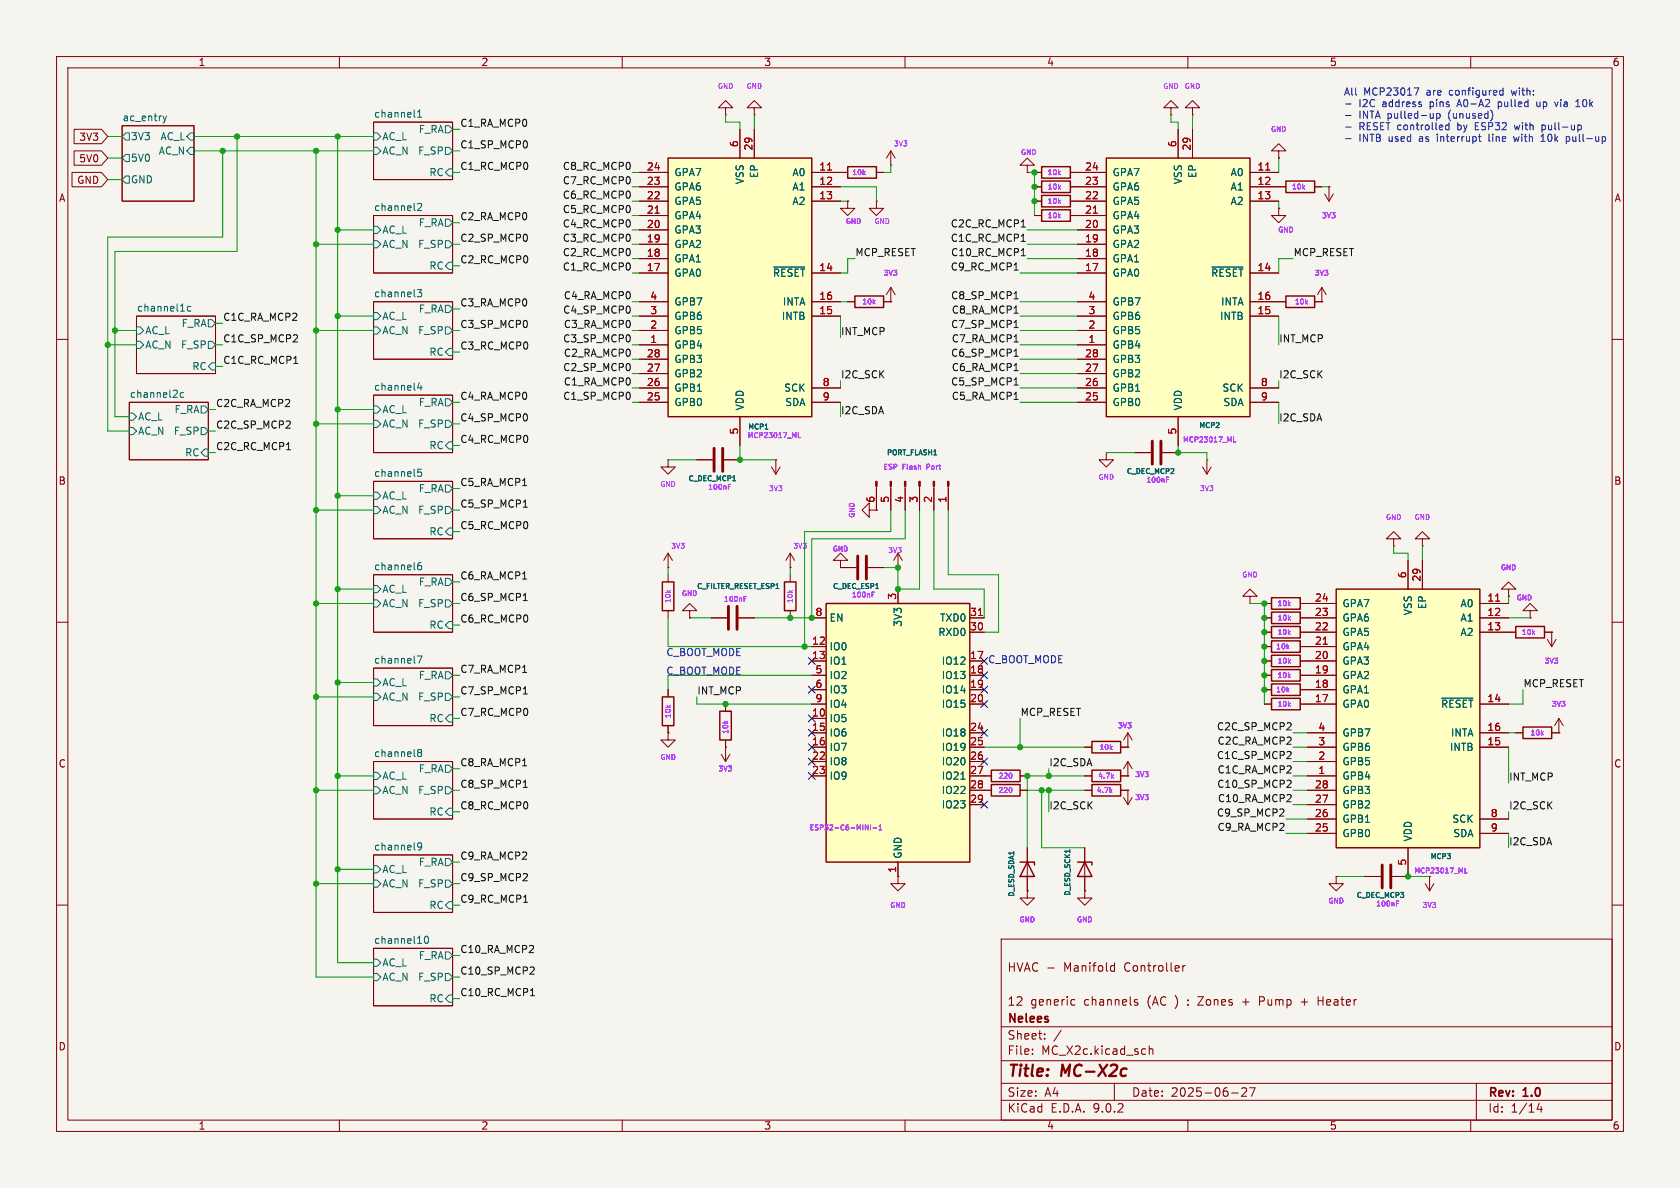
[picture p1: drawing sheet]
<svg xmlns="http://www.w3.org/2000/svg" width="297mm" height="210mm" viewBox="0 0 297 210" stroke-linecap="round" stroke-linejoin="round" font-family="sans-serif">
<path d="M0 0h297v210h-297z" fill="#f5f4ef" stroke="#f5f4ef" stroke-width=".18"/>
<g fill="none" stroke="#840000" stroke-width=".18">
<path d="M10 10h277v190h-277zM12 12h273v186h-273zM60 10v2M110 10v2M160 10v2M210 10v2M260 10v2M21.6 22.2h12.7v13.4h-12.7zM66 38.1h14v10.2h-14zM66 21.6h14v10.2h-14zM24.1 55.9h14v10.1h-14zM66 53.3h14v10.2h-14z"/>
<path d="M10 60h2M22.9 71.1h13.9v10.2h-13.9zM66 69.9h14v10.1h-14zM285 60h2M66 85.1h14v10.2h-14zM154.9 86v4.2M157.5 86v4.2M160 86v4.2M162.6 86v4.2M165.1 86v4.2M167.6 86v4.2M246.4 95.3h1.2l-1.2-1.3-1.3 1.3h1.3v1.2"/>
<path d="M246.4 96.5h.1M251.5 95.3h1.2l-1.2-1.3-1.3 1.3h1.3v1.2M251.5 96.5h.1M10 110h2M66 101.6h14v10.2h-14zM66 118.1h14v10.2h-14zM285 110h2M66 134.6h14v10.2h-14zM118.1 129.5v1.3h1.3l-1.3 1.3-1.3-1.3h1.3M118.1 129.5h.1M118.1 121.9v1.3M118.1 128.3v1.2"/>
<path d="M127.5 133.4l.8 1.2M128.3 132.1h.1M128.3 124.5v1.2M128.3 130.8v3.8M129 133.4l-.7 1.2M174 137.2h1.3M174 139.7h1.3M180.3 137.2h1.3M180.3 139.7h1.3M191.8 137.2h1.2M191.8 139.7h1.2M198.1 137.2h1.3"/>
<path d="M198.1 139.7h1.3M66 151.1h14v10.2h-14zM191.8 157.5v1.3h1.2l-1.2 1.2-1.3-1.2h1.3M191.8 157.5h.1M10 160h2M66 167.6h14v10.2h-14zM177 166h108v32h-108zM185.2 171.1h1.2M189.6 176.7l.4 .1M190 177.6l-.4 .1M196.6 170.7l.4 .1M197 170.2v1.5"/>
<path d="M197 171.6l-.4 .1M200.6 177.1l.5 .2 .1 .1-.1 .2-.4 .1M200.6 176.8h.5M209.1 170.7v1M209.5 170.7l-.3 .1-.1 .2M222.7 177h.5M223.2 176.2h-.5v1.5M230 177.1h1.2M233 176.2v1.5M233 176.9h.9M285 160h2M60 198v2"/>
<path d="M110 198v2M160 198v2M177 194.5h108M177 191.5h108M177 187.5h108M177 181.5h108M182.5 186.3v.1M182.5 185.5v.1M184.7 183.6v.1M184.7 182.8v.1M187.6 182.1l-1.3 2M197 191.5v3"/>
<path d="M203.2 184.9v1.5M203.2 185.5l.2-.1 .3 .1 .1 .9M210 198v2M217.7 193.2h1.2M219.5 192.4l.6-.1 .2 .1 .1 .3-.9 1.1h.9M220.9 192.3h1l-.7 1.5M260 198v2M261 191.5v6.5M272.1 195l-.4 1.1h1M272.5 195.6v1"/>
</g>
<path d="M198.6 188.9l.6 .1M199 190.1l-.2 .1" fill="none" stroke="#840000" stroke-width=".4"/>
<g fill="none" stroke="#006464" stroke-width=".18">
<path d="M73.8 19.8l.4-.4v1.3M22.2 23.5h.7v1.3h-.7l-.6-.7zM22.2 27.3h.7v1.3h-.7l-.6-.7zM22.2 31.1h.7v1.3h-.7l-.6-.6zM28.5 24.7l.4-1.3 .4 1.3M28.6 24.3h.6M28.8 20.5l.3 .8M29.1 21.3l-.2 .4M29.4 20.5l-.3 .8M30.5 23.6a.6 .6 0 0 0-.8 .4 .6 .6 0 0 0 .5 .7l.3-.1M30.7 24.8h1M32 23.4v1.3h.6"/>
<path d="M33.7 26h.6v1.3h-.6l-.7-.6zM33.7 23.5h.6v1.3h-.6l-.7-.7zM66 23.5h.7l.6 .6-.6 .7h-.7zM66 26h.7l.6 .7-.6 .6h-.7zM73.8 36.1l.5-.1 .2 .3-.7 .9h.7M73.8 20.7h.7M78.7 38.7h.7l.6 .7-.6 .6h-.7zM78.7 22.2h.7l.6 .7-.6 .6h-.7zM78.7 26h.7l.6 .7-.6 .6h-.7zM78.7 30.5l.7-.7h.6v1.3h-.6zM24.1 57.8h.7l.6 .6-.6 .7h-.7zM33.7 54.2h-.3l-.3 .2 .1 .5h.5"/>
<path d="M36.8 56.5h.7l.6 .7-.6 .6h-.7zM66 40h.7l.6 .6-.6 .7h-.7zM66 42.5h.7l.6 .7-.6 .6h-.7zM66 55.2h.7l.6 .7-.6 .6h-.7zM66 57.8h.7l.6 .6-.6 .7h-.7zM73.8 51.2h.7l-.4 .5 .4 .1v.5l-.2 .2-.5-.2M78.7 42.5h.7l.6 .7-.6 .6h-.7zM78.7 47l.7-.6h.6v1.2h-.6zM78.7 54h.7l.6 .6-.6 .6h-.7zM78.7 57.8h.7l.6 .6-.6 .7h-.7zM22.9 73h.6l.6 .7-.6 .6h-.6zM22.9 75.6h.6l.6 .6-.6 .6h-.6z"/>
<path d="M24.1 60.3h.7l.6 .7-.6 .6h-.7zM32.5 69.5l-.4-.1-.3 .2 .2 .6h.5M35.6 71.8h.6l.6 .6-.6 .6h-.6zM35.6 75.6h.6l.6 .6-.6 .6h-.6zM36.8 60.3h.7l.6 .7-.6 .6h-.7zM37.5 64.1h.6v1.3h-.6l-.7-.6zM66 71.8h.7l.6 .6-.6 .6h-.7zM66 74.3h.7l.6 .6-.6 .7h-.7zM74.1 67.6l-.3 1h.8M74.4 68.1v.9M78.7 70.5h.7l.6 .6-.6 .7h-.7zM78.7 74.3h.7l.6 .6-.6 .7h-.7z"/>
<path d="M79.4 78.1h.6v1.3h-.6l-.7-.7zM79.4 61.6h.6v1.3h-.6l-.7-.7zM35.6 80l.6-.6h.6v1.2h-.6zM66 87h.7l.6 .6-.6 .7h-.7zM66 89.5h.7l.6 .7-.6 .6h-.7zM74.4 99.5h-.3a.86 .86 0 0 0 0 1.2l.4-.1v-.4l-.2-.3h-.2l-.3 .3M74.5 82.9h-.6l-.1 .6 .2-.1 .4 .1 .1 .2v.4l-.2 .1-.5-.1M78.7 85.7h.7l.6 .7-.6 .6h-.7zM78.7 89.5h.7l.6 .7-.6 .6h-.7zM78.7 94l.7-.7h.6v1.3h-.6zM66 103.5h.7l.6 .6-.6 .7h-.7zM66 106h.7l.6 .7-.6 .6h-.7z"/>
<path d="M73.8 116h.8l-.5 1.2M78.7 102.2h.7l.6 .7-.6 .6h-.7zM78.7 106h.7l.6 .7-.6 .6h-.7zM78.7 118.7h.7l.6 .7-.6 .6h-.7zM79.4 109.9h.6v1.2h-.6l-.7-.6zM66 136.5h.7l.6 .7-.6 .6h-.7zM66 139.1h.7l.6 .6-.6 .6h-.7zM66 120h.7l.6 .7-.6 .6h-.7zM66 122.6h.7l.6 .6-.6 .6h-.7zM74.1 133l-.3-.2 .3-.3h.2l.2 .2-.2 .3M74.1 133l-.3 .3 .1 .3 .2 .1h.3l.1-.2v-.2l-.2-.3M74.1 133h.2"/>
<path d="M78.7 135.3h.7l.6 .6-.6 .6h-.7zM78.7 139.1h.7l.6 .6-.6 .6h-.7zM78.7 122.6h.7l.6 .6-.6 .6h-.7zM78.7 127l.7-.6h.6v1.2h-.6zM66 153h.7l.6 .7-.6 .6h-.7zM66 155.6h.7l.6 .6-.6 .6h-.7zM74.5 149.5l-.2 .3-.4-.1-.1-.2 .1-.5h.4l.2 .1a.84 .84 0 0 1-.3 1.2h-.3M78.7 151.8h.7l.6 .6-.6 .6h-.7zM78.7 155.6h.7l.6 .6-.6 .6h-.7zM79.4 142.9h.6v1.2h-.6l-.7-.6zM79.4 159.4h.6v1.3h-.6l-.7-.7zM66 169.5h.7l.6 .7-.6 .6h-.7z"/>
<path d="M66 172.1h.7l.6 .6-.6 .7h-.7zM75.2 165.6l.1-.1a.68 .68 0 0 1 .5 .6 .68 .68 0 0 1-.5 .7l-.1-.2-.2-.3zM78.7 168.3h.7l.6 .6-.6 .6h-.7zM78.7 172.1h.7l.6 .6-.6 .7h-.7zM78.7 176.5l.7-.6h.6v1.3h-.6z"/>
</g>
<g fill="#840000" stroke="#840000" stroke-width=".18">
<path d="M167.5 85.1h.3v.9h-.3z"/>
<path d="M165 85.1h.2v.9h-.2z"/>
<path d="M162.4 85.1h.3v.9h-.3z"/>
<path d="M159.9 85.1h.2v.9h-.2z"/>
<path d="M157.4 85.1h.2v.9h-.2z"/>
<path d="M154.8 85.1h.3v.9h-.3z"/>
</g>
<path d="M117.1 123.2h2v5.1h-2zM127.3 125.7h2v5.1h-2zM175.3 136.1h5v2.1h-5zM175.3 138.7h5v2h-5zM193 136.1h5.1v2.1h-5.1zM193 138.7h5.1v2h-5.1z" fill="none" stroke="#840000" stroke-width=".25"/>
<path d="M178.8 136.8v.7M178.8 139.3v.7M196.3 139.8l.3 .3M196.6 137.2l.2 .4M196.6 139.5l-.4 .3M196.8 137l-.3 .3" fill="none" stroke="#b33dff" stroke-width=".18"/>
<path d="M146 106.7h25.4v45.7h-25.4z" fill="#ffffc2"/>
<path d="M146 106.7h25.4v45.7h-25.4z" fill="none" stroke="#840000" stroke-width=".25"/>
<g fill="none" stroke="#840000" stroke-width=".18">
<path d="M143.5 109.2h2.5M143.5 114.3h2.5M143.5 116.8h2.5M143.5 119.4h2.5M158.7 104.1v2.6M171.4 109.2h2.6M171.4 116.8h2.6M171.4 119.4h2.6M171.4 111.8h2.6M143.5 121.9h2.5M143.5 124.5h2.5M143.5 127h2.5"/>
<path d="M143.5 129.5h2.5M143.5 132.1h2.5M143.5 134.6h2.5M143.5 137.2h2.5M171.4 121.9h2.6M171.4 124.5h2.6M171.4 129.5h2.6M171.4 132.1h2.6M171.4 134.6h2.6M171.4 137.2h2.6M171.4 139.7h2.6M158.7 152.4v2.5"/>
<path d="M171.4 142.2h2.6"/>
</g>
<path d="M173 108.8h.7" fill="none" stroke="#a90000" stroke-width=".18"/>
<path d="M169.9 137.7h.7" fill="none" stroke="#006464" stroke-width=".18"/>
<path d="M153 145.8l.5 .9v-.9M153.9 145.8v.9M154.3 146.4h.7M155.4 146.7h.5M155.4 146.1l.2-.3v.9" fill="none" stroke="#b33dff" stroke-width=".18"/>
<path d="M195.6 27.9h25.4v45.8h-25.4z" fill="#ffffc2"/>
<g fill="none" stroke="#840000" stroke-width=".25">
<path d="M149.9 29.5h5v2h-5zM195.6 27.9h25.4v45.8h-25.4zM227.3 32h5.1v2h-5.1zM151.1 52.3h5.1v2.1h-5.1zM227.3 52.3h5.1v2.1h-5.1zM224.8 118.4h5.1v2h-5.1zM224.8 110.7h5.1v2.1h-5.1zM224.8 115.8h5.1v2.1h-5.1zM224.8 108.2h5.1v2h-5.1zM224.8 105.7h5.1v2h-5.1zM224.8 113.3h5.1v2h-5.1zM224.8 120.9h5.1v2h-5.1z"/>
<path d="M224.8 123.4h5.1v2.1h-5.1z"/>
</g>
<g fill="none" stroke="#840000" stroke-width=".18">
<path d="M148.6 30.5h1.3M154.9 30.5h1.3M181.6 29.2h1.3l-1.3-1.3-1.3 1.3h1.3v1.3M181.6 30.5h.1M190.5 35.6h5.1M190.5 33h5.1M190.5 30.5h5.1M190.5 38.1h5.1M208.3 22.9v5M210.8 22.9v5M221 35.6h5.1M221 33h6.3"/>
<path d="M221 30.5h5.1M226.1 26.7h1.2l-1.2-1.3-1.3 1.3h1.3v1.2M226.1 27.9h.1M232.4 33h1.3M149.9 53.3h1.2M156.2 53.3h1.3M157.5 53.3h.1M157.5 50.8l-.8 1.3M157.5 50.8l.7 1.3M157.5 50.8v2.5M190.5 55.9h5.1M190.5 53.3h5.1"/>
<path d="M190.5 48.3h5.1M190.5 58.4h5.1M190.5 45.7h5.1M190.5 43.2h5.1M190.5 40.6h5.1M221 55.9h5.1M221 53.3h6.3M221 48.3h5.1M232.4 53.3h1.3M233.7 53.3h.1M233.7 50.8l-.8 1.3M233.7 50.8l.7 1.3"/>
<path d="M233.7 50.8v2.5M190.5 71.1h5.1M190.5 68.6h5.1M190.5 66h5.1M190.5 63.5h5.1M190.5 61h5.1M208.3 73.7v5M221 71.1h5.1M221 68.6h5.1M118.1 81.3v1.3h1.3l-1.3 1.2-1.3-1.2h1.3M118.1 81.3h.1M123.2 81.3h2.8"/>
<path d="M128 81.3h2.8M136.4 82.6l.8 1.2M137.2 81.3h.1M137.2 81.3v2.5M137.9 82.6l-.7 1.2M158.7 97.8l-.7 1.3M158.7 97.8l.8 1.3M158.7 97.8v2.5M195.6 80v1.3h1.2l-1.2 1.3-1.3-1.3h1.3M195.6 80h.1M200.7 80h2.8M205.5 80h2.8"/>
<path d="M212.6 82.6l.8 1.2M213.4 81.3h.1M213.4 81.3v2.5M214.1 82.6l-.7 1.2M158.7 100.3h.1M221 105.4h1.2l-1.2-1.3-1.3 1.3h1.3v1.3M221 106.7h.1M223.5 119.4h1.3M223.5 111.8h1.3M223.5 116.8h1.3M223.5 109.2h1.3M223.5 106.7h1.3"/>
<path d="M223.5 114.3h1.3M229.9 119.4h1.2M229.9 111.8h1.2M229.9 116.8h1.2M229.9 109.2h1.2M229.9 106.7h1.2M229.9 114.3h1.2M270.5 108h1.3l-1.3-1.3-1.3 1.3h1.3v1.2M270.5 109.2h.1M273.6 113l.7 1.3M274.3 111.8h.1M274.3 111.8v2.5"/>
<path d="M275.1 113l-.8 1.3M199.4 132.1h.1M199.4 137.2h.1M199.4 129.5l-.8 1.3M199.4 129.5l.8 1.3M199.4 129.5v2.6M199.4 134.6v2.6M199.4 134.6l-.8 1.3M199.4 134.6l.8 1.3M223.5 121.9h1.3M223.5 124.5h1.3M229.9 121.9h1.2"/>
<path d="M229.9 124.5h1.2M236.2 154.9v1.3h1.3l-1.3 1.3-1.3-1.3h1.3M236.2 154.9h.1M241.3 154.9h2.8M246.1 154.9h2.8M252 156.2l.7 1.3M252.7 154.9v2.6M253.5 156.2l-.8 1.3"/>
</g>
<path d="M214.2 47.2h5.5" fill="none" stroke="#006464" stroke-width=".18"/>
<path d="M193.3 37.7h.7M223.8 30.1h.7" fill="none" stroke="#a90000" stroke-width=".18"/>
<path d="M218.1 77.2v.9h.4M128.8 86h.3M206.2 84.8h.3M246.9 159.7h.3" fill="none" stroke="#b33dff" stroke-width=".18"/>
<path d="M126.2 79.2v4.1M127.8 79.2v4.1M203.7 78v4M205.2 78v4M244.3 152.9v4.1M245.9 152.9v4.1" fill="none" stroke="#840000" stroke-width=".51"/>
<path d="M118.1 27.9h25.4v45.8h-25.4z" fill="#ffffc2"/>
<path d="M118.1 27.9h25.4v45.8h-25.4zM117.1 102.9h2v5.1h-2zM138.7 102.9h2v5.1h-2zM268 110.7h5v2.1h-5zM193 131.1h5.1v2h-5.1zM269.2 128.5h5.1v2.1h-5.1z" fill="none" stroke="#840000" stroke-width=".25"/>
<g fill="none" stroke="#840000" stroke-width=".18">
<path d="M128.3 19.1h1.2l-1.2-1.3-1.3 1.3h1.3v1.2M133.3 19.1h1.3l-1.3-1.3-1.2 1.3h1.2v1.2M207 19.1h1.3l-1.3-1.3-1.3 1.3h1.3v1.2M210.8 19.1h1.3l-1.3-1.3-1.3 1.3h1.3v1.2M113 35.6h5.1M113 33h5.1M113 30.5h5.1M113 38.1h5.1M128.3 20.3h.1M130.8 22.9v5M133.3 20.3h.1M133.3 22.9v5"/>
<path d="M143.5 35.6h5.1M143.5 33h5.1M143.5 30.5h5.1M149.9 35.6v1.2h1.2l-1.2 1.3-1.3-1.3h1.3M149.9 35.6h.1M154.9 35.6v1.2h1.3l-1.3 1.3-1.2-1.3h1.2M154.9 35.6h.1M157.5 29.2h.1M157.5 26.7l-.8 1.2M157.5 26.7l.7 1.2M157.5 26.7v2.5M207 20.3h.1"/>
<path d="M210.8 20.3h.1M226.1 36.8v1.3h1.2l-1.2 1.3-1.3-1.3h1.3M226.1 36.8h.1M234.2 34.3l.7 1.3M234.9 33h.1M234.9 33v2.6M235.7 34.3l-.8 1.3M113 55.9h5.1M113 53.3h5.1M113 48.3h5.1M113 58.4h5.1M113 45.7h5.1"/>
<path d="M113 43.2h5.1M113 40.6h5.1M143.5 55.9h5.1M143.5 53.3h5.1M143.5 48.3h5.1M113 71.1h5.1M113 68.6h5.1M113 66h5.1M113 63.5h5.1M113 61h5.1M130.8 73.7v5M143.5 71.1h5.1"/>
<path d="M143.5 68.6h5.1M118.1 97.8v2.5M118.1 97.8l-.8 1.3M118.1 97.8l.8 1.3M139.7 97.8v2.5M139.7 97.8l-.8 1.3M139.7 97.8l.8 1.3M148.6 99.1h1.3l-1.3-1.3-1.3 1.3h1.3v1.2M153.7 90.2v-1.3l-1.3 1.3 1.3 1.2v-1.2h1.2M154.9 90.2h.1M118.1 100.3h.1M118.1 101.6v1.3"/>
<path d="M118.1 108v1.2M121.9 108h1.3l-1.3-1.3-1.3 1.3h1.3v1.2M121.9 109.2h.1M125.7 109.2h2.8M130.6 109.2h2.7M139.7 100.3h.1M139.7 101.6v1.3M139.7 108v1.2M148.6 100.3h.1M148.6 100.3h2.8M153.4 100.3h2.8M266.7 104.1h1.3l-1.3-1.2-1.3 1.2h1.3v1.3"/>
<path d="M266.7 105.4h.1M266.7 111.8h1.3M273 111.8h1.3M191.8 132.1h1.2M198.1 132.1h1.3M268 129.5h1.2M274.3 129.5h1.3M275.6 129.5h.1M275.6 127l-.8 1.3M275.6 127l.8 1.3M275.6 127v2.5"/>
</g>
<path d="M136.8 47.2h5.5" fill="none" stroke="#006464" stroke-width=".18"/>
<path d="M115.8 37.7h.7M146.3 30.1h.7" fill="none" stroke="#a90000" stroke-width=".18"/>
<path d="M141.1 76.5v.9h.4M131.6 105.9h.2M131.6 105.4h.4M154.2 105.1h.3" fill="none" stroke="#b33dff" stroke-width=".18"/>
<path d="M151.6 98.3v4.1M153.2 98.3v4.1M128.8 107.2v4.1M130.3 107.2v4.1" fill="none" stroke="#840000" stroke-width=".51"/>
<path d="M236.2 104.1h25.4v45.8h-25.4z" fill="#ffffc2"/>
<path d="M184.1 37.1h5.1v2h-5.1zM184.1 34.5h5.1v2.1h-5.1zM184.1 29.5h5.1v2h-5.1zM184.1 32h5.1v2h-5.1zM236.2 104.1h25.4v45.8h-25.4zM180.3 152.4h2.6v.5M181.6 152.4l1.3 2.5h-2.6zM190.5 152.4h2.5v.5M191.8 152.4l1.2 2.5h-2.5z" fill="none" stroke="#840000" stroke-width=".25"/>
<g fill="none" stroke="#840000" stroke-width=".18">
<path d="M12.7 30.5h5.2l1.1 1.3-1.1 1.2h-5.2zM13.1 26.7h4.8l1.1 1.2-1.1 1.3h-4.8zM13.1 22.9h4.8l1.1 1.2-1.1 1.3h-4.8zM113 38.1h5.1M113 35.6h5.1M113 30.5h5.1M113 33h5.1M130.8 22.9v5M133.3 22.9v5M143.5 35.6h5.1M143.5 30.5h6.4M143.5 33h5.1"/>
<path d="M149.9 35.6h.1M154.9 30.5h1.3M181.6 30.5h.1M182.9 38.1h1.2M182.9 35.6h1.2M182.9 30.5h1.2M182.9 33h1.2M189.2 38.1h6.4M189.2 35.6h6.4M189.2 30.5h6.4M189.2 33h6.4M208.3 22.9v5"/>
<path d="M210.8 22.9v5M221 35.6h5.1M221 30.5h5.1M221 33h6.3M226.1 27.9h.1M226.1 36.8h.1M232.4 33h1.3M234.9 33h.1M113 53.3h5.1M113 55.9h5.1M113 48.3h5.1M113 58.4h5.1"/>
<path d="M113 45.7h5.1M113 43.2h5.1M113 40.6h5.1M143.5 53.3h5.1M143.5 55.9h5.1M143.5 48.3h5.1M149.9 53.3h1.2M156.2 53.3h1.3M157.5 53.3h.1M190.5 53.3h5.1M190.5 55.9h5.1M190.5 48.3h5.1"/>
<path d="M190.5 58.4h5.1M190.5 45.7h5.1M190.5 43.2h5.1M190.5 40.6h5.1M221 53.3h6.3M221 55.9h5.1M221 48.3h5.1M232.4 53.3h1.3M233.7 53.3h.1M113 71.1h5.1M113 68.6h5.1M113 66h5.1"/>
<path d="M113 63.5h5.1M113 61h5.1M130.8 73.7v5M143.5 71.1h5.1M143.5 68.6h5.1M190.5 71.1h5.1M190.5 68.6h5.1M190.5 66h5.1M190.5 63.5h5.1M190.5 61h5.1M208.3 73.7v5M221 71.1h5.1"/>
<path d="M221 68.6h5.1M123.2 81.3h2.8M128 81.3h2.8M154.9 90.2h.1M154.9 86.4v3.8M157.5 86.4v3.8M160 86.4v3.8M162.6 86.4v3.8M165.1 86.4v3.8M167.6 86.4v3.8M200.7 80h2.8M205.5 80h2.8"/>
<path d="M248.9 99.1v5M251.5 99.1v5M121.9 109.2h.1M125.7 109.2h2.8M130.6 109.2h2.7M143.5 109.2h2.5M143.5 119.4h2.5M143.5 116.8h2.5M143.5 114.3h2.5M148.6 100.3h.1M148.6 100.3h2.8M153.4 100.3h2.8"/>
<path d="M158.7 104.1v2.6M171.4 111.8h2.6M171.4 109.2h2.6M171.4 119.4h2.6M171.4 116.8h2.6M223.5 111.8h1.3M223.5 109.2h1.3M223.5 106.7h1.3M223.5 119.4h1.3M223.5 116.8h1.3M223.5 114.3h1.3M229.9 111.8h6.3"/>
<path d="M229.9 109.2h6.3M229.9 106.7h6.3M229.9 119.4h6.3M229.9 116.8h6.3M229.9 114.3h6.3M261.6 111.8h6.4M261.6 109.2h5.1M261.6 106.7h5.1M266.7 105.4h.1M270.5 109.2h.1M273 111.8h1.3M274.3 111.8h.1"/>
<path d="M118.1 129.5h.1M118.1 121.9v1.3M118.1 128.3v1.2M128.3 132.1h.1M128.3 124.5v1.2M128.3 130.8v1.3M143.5 132.1h2.5M143.5 129.5h2.5M143.5 124.5h2.5M143.5 137.2h2.5M143.5 134.6h2.5M143.5 121.9h2.5"/>
<path d="M143.5 127h2.5M171.4 132.1h2.6M171.4 129.5h2.6M171.4 124.5h2.6M171.4 139.7h3.9M171.4 137.2h3.9M171.4 134.6h2.6M171.4 121.9h2.6M180.3 139.7h1.3M180.3 137.2h1.3M191.8 132.1h1.2M191.8 139.7h1.2"/>
<path d="M191.8 137.2h1.2M198.1 132.1h1.3M198.1 139.7h1.3M198.1 137.2h1.3M199.4 139.7h.1M199.4 132.1h.1M199.4 137.2h.1M199.4 139.7v2.5M223.5 124.5h1.3M223.5 121.9h1.3M229.9 124.5h6.3M229.9 121.9h6.3"/>
<path d="M231.1 132.1h5.1M231.1 129.5h5.1M231.1 139.7h5.1M231.1 137.2h5.1M231.1 134.6h5.1M261.6 132.1h5.1M261.6 129.5h5.1M261.6 124.5h5.1M268 129.5h1.2M274.3 129.5h1.3M275.6 129.5h.1M158.7 154.9v1.3h1.3l-1.3 1.3-1.2-1.3h1.2"/>
<path d="M158.7 154.9h.1M158.7 152.4v2.5M171.4 142.2h2.6M181.6 157.5v1.3h1.3l-1.3 1.2-1.3-1.2h1.3M181.6 157.5h.1M181.6 149.9v7.6M191.8 157.5h.1M191.8 149.9v7.6M198.6 141l.8 1.2M200.2 141l-.8 1.2M231.1 147.3h5.1M231.1 144.8h5.1"/>
<path d="M231.1 142.2h5.1M236.2 154.9h.1M241.3 154.9h2.8M248.9 149.9v5h-2.8M261.6 147.3h5.1M261.6 144.8h5.1"/>
</g>
<path d="M136.8 47.2h5.5M214.2 47.2h5.5M169.9 137.7h.7M254.9 123.4h5.5" fill="none" stroke="#006464" stroke-width=".18"/>
<path d="M115.8 37.7h.7M146.3 30.1h.7M193.3 37.7h.7M223.8 30.1h.7M173 108.8h.7M233.9 113.9h.7M264.4 106.3h.7" fill="none" stroke="#a90000" stroke-width=".18"/>
<g fill="none" stroke="#b33dff" stroke-width=".18">
<path d="M141.1 76.5v.9h.4M218.1 77.2v.9h.4M128.8 86h.3M206.2 84.8h.3M131.6 105.9h.2M131.6 105.4h.4M154.2 105.1h.3M178.8 136.8v.7M178.8 139.3v.7M196.3 139.8l.3 .3M196.6 137.2l.2 .4M196.6 139.5l-.4 .3"/>
<path d="M196.8 137l-.3 .3M153 145.8l.5 .9v-.9M153.9 145.8v.9M154.3 146.4h.7M155.4 146.7h.5M155.4 146.1l.2-.3v.9M246.9 159.7h.3M259 153.4v.9h.4"/>
</g>
<g fill="none" stroke="#0f0f0f" stroke-width=".18">
<path d="M179.3 57.9h.7M179.3 52.8h.7M179.3 47.7h.7M180.5 40.1h.8M180.5 42.7h.8M180.5 45.2h.8M50.7 79.5h.7M51.9 64.3h.8M179.3 63h.7M179.3 68.1h.7M92.5 89.7h.7M92.5 106.2h.7"/>
<path d="M92.5 139.2h.7M92.5 122.7h.7M228 137.9l.3 .3-.1 .3-.7 .7h.8M92.6 159.5h.7M93.8 176h.7M94.2 170.9l.2 .3v.3l-.7 .7h.7"/>
</g>
<g fill="none" stroke="#009600" stroke-width=".18">
<path d="M19 24.1h2.6M19 31.8h2.6M19 27.9h2.6M34.3 26.7h31.7M34.3 24.1h31.7M39.4 26.7v15.2h-20.4v34.3h3.9M41.9 24.1v20.4h-21.6v29.2h2.6M55.9 26.7v146h10.1M59.7 24.1v146.1h6.3M80 30.5h1.3M80 26.7h1.3M80 39.4h1.3"/>
<path d="M80 22.9h1.3M111.8 33h1.2M111.8 38.1h1.2M111.8 35.6h1.2M111.8 30.5h1.2M128.3 20.3v1.3h2.5v1.3M133.3 20.3v2.6M148.6 33h6.3v2.6M148.6 35.6h1.3M157.5 29.2v1.3h-1.3M181.6 30.5h1.3v7.6M207 20.3v1.3h1.3v1.3"/>
<path d="M210.8 20.3v2.6M226.1 27.9v2.6M226.1 35.6v1.2M233.7 33h1.2M20.3 58.4h3.8M38.1 57.2h1.3M55.9 58.4h10.1M55.9 43.2h10.1M59.7 55.9h6.3M59.7 40.6h6.3M80 54.6h1.3M80 58.4h1.3"/>
<path d="M80 43.2h1.3M80 47h1.3M111.8 53.3h1.2M111.8 48.3h1.2M111.8 55.9h1.2M111.8 58.4h1.2M111.8 45.7h1.2M111.8 43.2h1.2M111.8 40.6h1.2M148.6 53.3h1.3M148.6 55.9v3.8M151.1 45.7h-1.2v2.6h-1.3"/>
<path d="M180.3 53.3h10.2M180.3 48.3h10.2M180.3 55.9h10.2M180.3 58.4h10.2M181.6 45.7h8.9M181.6 43.2h8.9M181.6 40.6h8.9M226.1 55.9v5.1M228.6 45.7h-2.5v2.6M19 61h5.1M36.8 72.4h1.3M36.8 76.2h1.3"/>
<path d="M38.1 61h1.3M38.1 64.8h1.3M55.9 74.9h10.1M59.7 72.4h6.3M80 62.2h1.3M80 71.1h1.3M80 74.9h1.3M80 78.7h1.3M111.8 68.6h1.2M111.8 61h1.2M111.8 63.5h1.2M111.8 71.1h1.2"/>
<path d="M111.8 66h1.2M130.8 78.7v2.6h6.4M148.6 67.3v1.3M148.6 71.1v2.6M180.3 68.6h10.2M180.3 61h10.2M180.3 63.5h10.2M180.3 71.1h10.2M180.3 66h10.2M208.3 78.7v1.3h5.1v1.3M226.1 67.3v1.3M226.1 71.1v3.8"/>
<path d="M36.8 80h1.3M55.9 90.2h10.1M59.7 87.6h6.3M80 94h1.3M80 86.4h1.3M80 90.2h1.3M118.1 81.3h5.1M157.5 90.2v3.8h-15.3v20.3M160 90.2v5.1h-16.5v13.9h-10.2M162.6 90.2v13.9h-3.9v-3.8h-2.5M165.1 90.2v13.9h8.9v5.1M167.6 90.2v11.4h8.9v10.2h-2.5"/>
<path d="M195.6 80h5.1M246.4 96.5v1.3h2.5v1.3M251.5 96.5v2.6M55.9 106.7h10.1M59.7 104.1h6.3M80 106.7h1.3M80 119.4h1.3M80 102.9h1.3M80 110.5h1.3M118.1 100.3v1.3M118.1 109.2v5.1h25.4M121.9 109.2h3.8"/>
<path d="M139.7 100.3v1.3M143.5 119.4h-25.4v2.5M221 106.7h2.5v17.8M266.7 109.2h3.8M266.7 105.4v1.3M55.9 123.2h10.1M55.9 139.7h10.1M59.7 120.7h6.3M59.7 137.2h6.3M80 127h1.3M80 135.9h1.3M80 123.2h1.3"/>
<path d="M80 139.7h1.3M123.2 123.2v1.3h20.3M174 132.1h17.8M180.3 127v5.1M181.6 139.7h10.2M184.1 139.7v10.2h7.7M185.4 135.9v1.3M185.4 139.7v3.8M191.8 137.2h-10.2v12.7M228.6 132.1h2.5M228.6 139.7h2.5M228.6 137.2h2.5"/>
<path d="M228.6 129.5h2.5M228.6 134.6h2.5M266.7 129.5h1.3M266.7 132.1v6.3M269.2 121.9v2.6h-2.5M55.9 156.2h10.1M59.7 153.7h6.3M80 156.2h1.3M80 143.5h1.3M80 152.4h1.3M227.3 147.3h3.8M227.3 144.8h3.8"/>
<path d="M228.6 142.2h2.5M236.2 154.9h5.1M248.9 154.9h3.8M266.7 143.5v1.3M266.7 147.3v2.6M80 172.7h1.3M80 160h1.3M80 168.9h1.3M80 176.5h1.3"/>
</g>
<g fill="none" stroke="#000084" stroke-width=".18">
<path d="M142.9 116.2l1.2 1.2M144.1 116.2l-1.2 1.2M173.4 116.2l1.2 1.2M173.4 118.8l1.2 1.2M174.6 116.2l-1.2 1.2M174.6 118.8l-1.2 1.2M142.9 121.3l1.2 1.2M142.9 136.6l1.2 1.2M142.9 126.4l1.2 1.2M142.9 128.9l1.2 1.2M142.9 134l1.2 1.2M142.9 131.5l1.2 1.2"/>
<path d="M144.1 121.3l-1.2 1.2M144.1 136.6l-1.2 1.2M144.1 126.4l-1.2 1.2M144.1 128.9l-1.2 1.2M144.1 134l-1.2 1.2M144.1 131.5l-1.2 1.2M173.4 134l1.2 1.2M173.4 121.3l1.2 1.2M173.4 128.9l1.2 1.2M173.4 123.9l1.2 1.2M174.6 134l-1.2 1.2M174.6 121.3l-1.2 1.2"/>
<path d="M174.6 128.9l-1.2 1.2M174.6 123.9l-1.2 1.2M173.4 141.6l1.2 1.2M174.6 141.6l-1.2 1.2"/>
</g>
<g fill="none" stroke="#0000c2" stroke-width=".18">
<path d="M237.9 18.4h1M250 15.5h.8l-.5 1.3M263.8 19.8l.1 .5-.1 .7M264.9 18v1.3M264.9 18.8l.1 .1M265.2 16.8h.5M265.2 16h.5M265.7 15.5v1.3M271.7 18v.7l.4 .2M274.8 18l.3 .9 .3-.9M278.6 18.9h.7M278.7 17.9l.3-.3v1.3"/>
<path d="M237.9 20.4h1M237.9 22.5h1M237.9 24.5h1M253.4 20.1v.8M253.4 20.8l-.2 .1M254 20.1v1.2M254.5 20.1l.1 .2-.1 .5-.2 .1-.3-.1M256 22.1l-.4 .1v.5l.2 .2h.4M256.2 21.7v1.2M261.4 24.1h.4M261.5 24.8l.3 .2M263.2 23.7v1.1l.2 .2"/>
<path d="M267.6 24.1l.2 .9 .3-.6M267.7 22.1l.2 .8M272.4 24.1l.4-.4v1.3M272.4 25h.7M272.6 22.9h.4M272.6 22.1v1.3M273 22.1l-.4 .1M277.4 24.2l.1 .2-.1 .5-.1 .1-.4-.1M279.1 22.1l.3 .1 .2 .1-.1 .5-.4 .1"/>
</g>
<g fill="#009600" stroke="#009600" stroke-width=".18">
<circle cx="55.9" cy="156.2" r=".46"/>
<circle cx="59.7" cy="153.7" r=".46"/>
<circle cx="55.9" cy="43.2" r=".46"/>
<circle cx="55.9" cy="26.7" r=".46"/>
<circle cx="41.9" cy="24.1" r=".46"/>
<circle cx="39.4" cy="26.7" r=".46"/>
<circle cx="59.7" cy="40.6" r=".46"/>
<circle cx="130.8" cy="81.3" r=".46"/>
<circle cx="158.7" cy="104.1" r=".46"/>
<circle cx="158.7" cy="100.3" r=".46"/>
<circle cx="59.7" cy="72.4" r=".46"/>
<circle cx="59.7" cy="87.6" r=".46"/>
<circle cx="55.9" cy="74.9" r=".46"/>
<circle cx="55.9" cy="90.2" r=".46"/>
<circle cx="55.9" cy="106.7" r=".46"/>
<circle cx="59.7" cy="104.1" r=".46"/>
<circle cx="19" cy="61" r=".46"/>
<circle cx="55.9" cy="58.4" r=".46"/>
<circle cx="59.7" cy="55.9" r=".46"/>
<circle cx="20.3" cy="58.4" r=".46"/>
<circle cx="59.7" cy="24.1" r=".46"/>
<circle cx="59.7" cy="137.2" r=".46"/>
<circle cx="55.9" cy="139.7" r=".46"/>
<circle cx="59.7" cy="120.7" r=".46"/>
<circle cx="55.9" cy="123.2" r=".46"/>
<circle cx="128.3" cy="124.5" r=".46"/>
<circle cx="142.2" cy="114.3" r=".46"/>
<circle cx="143.5" cy="109.2" r=".46"/>
<circle cx="139.7" cy="109.2" r=".46"/>
<circle cx="180.3" cy="132.1" r=".46"/>
<circle cx="182.9" cy="30.5" r=".46"/>
<circle cx="182.9" cy="33" r=".46"/>
<circle cx="182.9" cy="35.6" r=".46"/>
<circle cx="185.4" cy="137.2" r=".46"/>
<circle cx="223.5" cy="121.9" r=".46"/>
<circle cx="223.5" cy="119.4" r=".46"/>
<circle cx="223.5" cy="114.3" r=".46"/>
<circle cx="223.5" cy="111.8" r=".46"/>
<circle cx="223.5" cy="116.8" r=".46"/>
<circle cx="248.9" cy="154.9" r=".46"/>
<circle cx="208.3" cy="80" r=".46"/>
<circle cx="223.5" cy="109.2" r=".46"/>
<circle cx="223.5" cy="106.7" r=".46"/>
<circle cx="184.1" cy="139.7" r=".46"/>
<circle cx="181.6" cy="137.2" r=".46"/>
<circle cx="185.4" cy="139.7" r=".46"/>
</g>
<g font-size="2.8" fill="#840000">
<text x="178" y="190.9">Title:</text>
<text x="187.7" y="190.9">MC-X2c</text>
</g>
<g font-size="2.1" fill="#840000">
<text x="178" y="172">HVAC -</text>
<text x="188.1" y="172">Manifold</text>
<text x="198.9" y="172">Controller</text>
<text x="178" y="178">12</text>
<text x="182.2" y="178">generic</text>
<text x="191.7" y="178">channels</text>
<text x="203" y="178">(AC</text>
<text x="208.1" y="178">)</text>
<text x="210.4" y="178">: Zones</text>
<text x="220.3" y="178">+</text>
<text x="223.5" y="178">Pump</text>
<text x="231" y="178">+</text>
<text x="234.1" y="178">Heater</text>
<text x="178" y="184">Sheet:</text>
<text x="178" y="181.2">Nelees</text>
<text x="178" y="186.7">File:</text>
<text x="184.1" y="186.7">MC_X2c.kicad_sch</text>
<text x="178" y="196.9">KiCad</text>
<text x="178" y="194.1">Size:</text>
<text x="184.7" y="194.1">A4</text>
<text x="185.7" y="196.9">E.D.A.</text>
<text x="193.3" y="196.9">9.0.2</text>
<text x="200" y="194.1">Date:</text>
<text x="207" y="194.1">2025-06-27</text>
<text x="263" y="194.3">Rev:</text>
<text x="263" y="196.9">Id:</text>
<text x="267.1" y="196.9">1/14</text>
<text x="269.4" y="194.3">1.0</text>
</g>
<g font-size="1.8" fill="#840000">
<text x="35" y="11.9">1</text>
<text x="85" y="11.9">2</text>
<text x="135" y="11.9">3</text>
<text x="185" y="11.9">4</text>
<text x="235" y="11.9">5</text>
<text x="285" y="11.9">6</text>
<text x="13.9" y="28.9">5V0</text>
<text x="13.9" y="25.1">3V3</text>
<text x="10.3" y="35.9">A</text>
<text x="13.5" y="32.7">GND</text>
<text x="285.3" y="35.9">A</text>
<text x="10.3" y="85.9">B</text>
<text x="285.3" y="85.9">B</text>
<text x="10.3" y="135.9">C</text>
<text x="285.3" y="135.9">C</text>
<text x="10.3" y="185.9">D</text>
<text x="285.3" y="185.9">D</text>
<text x="35" y="199.9">1</text>
<text x="85" y="199.9">2</text>
<text x="135" y="199.9">3</text>
<text x="185" y="199.9">4</text>
<text x="235" y="199.9">5</text>
<text x="285" y="199.9">6</text>
</g>
<g font-size="1.8" fill="#0000c2">
<text x="237.5" y="17.1">All</text>
<text x="241.1" y="17.1">MCP23017</text>
<text x="252.3" y="17.1">are</text>
<text x="256.5" y="17.1">configured</text>
<text x="267.7" y="17.1">with:</text>
<text x="240.2" y="19.1">I2C</text>
<text x="240.2" y="21.2">INTA pulled-up</text>
<text x="240.2" y="23.2">RESET controlled</text>
<text x="244.5" y="19.1">address</text>
<text x="253" y="19.1">pins</text>
<text x="256.3" y="21.2">(unused)</text>
<text x="257.9" y="23.2">by</text>
<text x="258.1" y="19.1">A0-A2</text>
<text x="261.2" y="23.2">ESP32</text>
<text x="265.5" y="19.1">pulled</text>
<text x="268.4" y="23.2">with</text>
<text x="272.5" y="19.1">up</text>
<text x="273.4" y="23.2">pull-up</text>
<text x="276" y="19.1">via</text>
<text x="279.9" y="19.1">10k</text>
<text x="240.2" y="25.3">INTB</text>
<text x="245.6" y="25.3">used</text>
<text x="251.2" y="25.3">as</text>
<text x="254.5" y="25.3">interrupt</text>
<text x="263.8" y="25.3">line</text>
<text x="268.5" y="25.3">with</text>
<text x="273.5" y="25.3">10k</text>
<text x="278.1" y="25.3">pull-up</text>
<text x="117.7" y="116.2">C_BOOT_MODE</text>
<text x="117.7" y="119.5">C_BOOT_MODE</text>
<text x="174.6" y="117.5">C_BOOT_MODE</text>
</g>
<g font-size="1.8" fill="#006464">
<text x="21.6" y="21.5">ac_entry</text>
<text x="66" y="20.9">channel1</text>
<text x="73.9" y="23.7">F_RA</text>
<text x="23.1" y="25">3V3</text>
<text x="23.1" y="28.8">5V0</text>
<text x="28" y="27.5">AC_N</text>
<text x="67.5" y="25">AC_L</text>
<text x="67.5" y="27.5">AC_N</text>
<text x="73.8" y="27.5">F_SP</text>
<text x="23.1" y="32.6">GND</text>
<text x="75.8" y="31.3">RC</text>
<text x="119.1" y="33.9">GPA6</text>
<text x="119.1" y="31.3">GPA7</text>
<text x="131.7" y="32.7" transform="rotate(-90 131.7 32.7)">VSS</text>
<text x="134.2" y="31.6" transform="rotate(-90 134.2 31.6)">EP</text>
<text x="140" y="33.9">A1</text>
<text x="140" y="31.3">A0</text>
<text x="196.6" y="33.9">GPA6</text>
<text x="196.6" y="31.3">GPA7</text>
<text x="209.1" y="32.7" transform="rotate(-90 209.1 32.7)">VSS</text>
<text x="211.7" y="31.6" transform="rotate(-90 211.7 31.6)">EP</text>
<text x="217.5" y="33.9">A1</text>
<text x="217.5" y="31.3">A0</text>
<text x="66" y="37.4">channel2</text>
<text x="67.5" y="41.5">AC_L</text>
<text x="73.9" y="40.2">F_RA</text>
<text x="119.1" y="41.5">GPA3</text>
<text x="119.1" y="39">GPA4</text>
<text x="119.1" y="36.4">GPA5</text>
<text x="140" y="36.4">A2</text>
<text x="196.6" y="41.5">GPA3</text>
<text x="196.6" y="39">GPA4</text>
<text x="196.6" y="36.4">GPA5</text>
<text x="217.5" y="36.4">A2</text>
<text x="67.5" y="44">AC_N</text>
<text x="73.8" y="44">F_SP</text>
<text x="75.8" y="47.9">RC</text>
<text x="119.1" y="46.6">GPA1</text>
<text x="119.1" y="44">GPA2</text>
<text x="196.6" y="46.6">GPA1</text>
<text x="196.6" y="44">GPA2</text>
<text x="66" y="52.6">channel3</text>
<text x="119.1" y="49.1">GPA0</text>
<text x="136.5" y="49.1">~{RESET}</text>
<text x="196.6" y="49.1">GPA0</text>
<text x="214" y="49.1">~{RESET}</text>
<text x="24.1" y="55.2">channel1c</text>
<text x="25.6" y="59.3">AC_L</text>
<text x="32" y="58">F_RA</text>
<text x="67.5" y="56.7">AC_L</text>
<text x="67.5" y="59.3">AC_N</text>
<text x="73.8" y="59.3">F_SP</text>
<text x="73.9" y="55.5">F_RA</text>
<text x="119.1" y="59.3">GPB5</text>
<text x="119.1" y="56.7">GPB6</text>
<text x="119.1" y="54.2">GPB7</text>
<text x="138.1" y="56.7">INTB</text>
<text x="138.3" y="54.2">INTA</text>
<text x="196.6" y="59.3">GPB5</text>
<text x="196.6" y="56.7">GPB6</text>
<text x="196.6" y="54.2">GPB7</text>
<text x="215.6" y="56.7">INTB</text>
<text x="215.8" y="54.2">INTA</text>
<text x="25.6" y="61.8">AC_N</text>
<text x="31.9" y="61.8">F_SP</text>
<text x="33.9" y="65.6">RC</text>
<text x="75.8" y="63.1">RC</text>
<text x="119.1" y="64.4">GPB3</text>
<text x="119.1" y="61.8">GPB4</text>
<text x="196.6" y="64.4">GPB3</text>
<text x="196.6" y="61.8">GPB4</text>
<text x="22.9" y="70.4">channel2c</text>
<text x="66" y="69.1">channel4</text>
<text x="73.9" y="72">F_RA</text>
<text x="119.1" y="72">GPB0</text>
<text x="119.1" y="69.4">GPB1</text>
<text x="119.1" y="66.9">GPB2</text>
<text x="138.5" y="69.4">SCK</text>
<text x="138.7" y="72">SDA</text>
<text x="196.6" y="72">GPB0</text>
<text x="196.6" y="69.4">GPB1</text>
<text x="196.6" y="66.9">GPB2</text>
<text x="216" y="69.4">SCK</text>
<text x="216.2" y="72">SDA</text>
<text x="24.3" y="74.5">AC_L</text>
<text x="24.3" y="77.1">AC_N</text>
<text x="30.6" y="77.1">F_SP</text>
<text x="30.8" y="73.3">F_RA</text>
<text x="67.5" y="73.3">AC_L</text>
<text x="67.5" y="75.8">AC_N</text>
<text x="73.8" y="75.8">F_SP</text>
<text x="131.7" y="72.6" transform="rotate(-90 131.7 72.6)">VDD</text>
<text x="209.1" y="72.6" transform="rotate(-90 209.1 72.6)">VDD</text>
<text x="32.6" y="80.9">RC</text>
<text x="75.8" y="79.6">RC</text>
<text x="66" y="84.4">channel5</text>
<text x="67.5" y="88.5">AC_L</text>
<text x="73.9" y="87.2">F_RA</text>
<text x="67.5" y="91">AC_N</text>
<text x="73.8" y="91">F_SP</text>
<text x="75.8" y="94.8">RC</text>
<text x="66" y="100.9">channel6</text>
<text x="67.5" y="105">AC_L</text>
<text x="67.5" y="107.5">AC_N</text>
<text x="73.8" y="107.5">F_SP</text>
<text x="73.9" y="103.7">F_RA</text>
<text x="237.2" y="107.5">GPA7</text>
<text x="252.3" y="107.8" transform="rotate(-90 252.3 107.8)">EP</text>
<text x="258.1" y="107.5">A0</text>
<text x="75.8" y="111.4">RC</text>
<text x="146.6" y="110.1">EN</text>
<text x="159.6" y="110.9" transform="rotate(-90 159.6 110.9)">3V3</text>
<text x="165.8" y="112.6">RXD0</text>
<text x="166.1" y="110.1">TXD0</text>
<text x="237.2" y="112.6">GPA5</text>
<text x="237.2" y="110.1">GPA6</text>
<text x="249.8" y="108.9" transform="rotate(-90 249.8 108.9)">VSS</text>
<text x="258.1" y="112.6">A2</text>
<text x="258.1" y="110.1">A1</text>
<text x="66" y="117.4">channel7</text>
<text x="146.6" y="115.2">IO0</text>
<text x="146.6" y="117.7">IO1</text>
<text x="166.4" y="117.7">IO12</text>
<text x="237.2" y="117.7">GPA3</text>
<text x="237.2" y="115.2">GPA4</text>
<text x="67.5" y="121.5">AC_L</text>
<text x="67.5" y="124.1">AC_N</text>
<text x="73.8" y="124.1">F_SP</text>
<text x="73.9" y="120.2">F_RA</text>
<text x="146.6" y="120.2">IO2</text>
<text x="146.6" y="122.8">IO3</text>
<text x="146.6" y="125.3">IO4</text>
<text x="166.4" y="120.2">IO13</text>
<text x="166.4" y="122.8">IO14</text>
<text x="166.4" y="125.3">IO15</text>
<text x="237.2" y="125.3">GPA0</text>
<text x="237.2" y="122.8">GPA1</text>
<text x="237.2" y="120.2">GPA2</text>
<text x="254.7" y="125.3">~{RESET}</text>
<text x="75.8" y="127.9">RC</text>
<text x="146.6" y="127.9">IO5</text>
<text x="146.6" y="130.4">IO6</text>
<text x="166.4" y="130.4">IO18</text>
<text x="237.2" y="130.4">GPB7</text>
<text x="256.4" y="130.4">INTA</text>
<text x="66" y="133.9">channel8</text>
<text x="73.9" y="136.8">F_RA</text>
<text x="146.6" y="132.9">IO7</text>
<text x="146.6" y="135.5">IO8</text>
<text x="166.4" y="132.9">IO19</text>
<text x="166.4" y="135.5">IO20</text>
<text x="237.2" y="135.5">GPB5</text>
<text x="237.2" y="132.9">GPB6</text>
<text x="256.2" y="132.9">INTB</text>
<text x="67.5" y="138">AC_L</text>
<text x="67.5" y="140.6">AC_N</text>
<text x="73.8" y="140.6">F_SP</text>
<text x="146.6" y="138">IO9</text>
<text x="166.4" y="138">IO21</text>
<text x="166.4" y="140.6">IO22</text>
<text x="166.4" y="143.1">IO23</text>
<text x="237.2" y="143.1">GPB2</text>
<text x="237.2" y="140.6">GPB3</text>
<text x="237.2" y="138">GPB4</text>
<text x="75.8" y="144.4">RC</text>
<text x="237.2" y="148.2">GPB0</text>
<text x="237.2" y="145.6">GPB1</text>
<text x="249.8" y="148.8" transform="rotate(-90 249.8 148.8)">VDD</text>
<text x="256.7" y="145.6">SCK</text>
<text x="256.8" y="148.2">SDA</text>
<text x="66" y="150.4">channel9</text>
<text x="67.5" y="154.5">AC_L</text>
<text x="73.9" y="153.3">F_RA</text>
<text x="159.6" y="151.9" transform="rotate(-90 159.6 151.9)">GND</text>
<text x="67.5" y="157.1">AC_N</text>
<text x="73.8" y="157.1">F_SP</text>
<text x="75.8" y="160.9">RC</text>
<text x="66" y="166.9">channel10</text>
<text x="67.5" y="171">AC_L</text>
<text x="67.5" y="173.6">AC_N</text>
<text x="73.8" y="173.6">F_SP</text>
<text x="73.9" y="169.8">F_RA</text>
<text x="75.8" y="177.4">RC</text>
</g>
<g font-size="1.8" fill="#0f0f0f">
<text x="81.3" y="22.5">C1_RA_MCP0</text>
<text x="81.3" y="26.3">C1_SP_MCP0</text>
<text x="81.3" y="30.1">C1_RC_MCP0</text>
<text x="99.4" y="35.2">C6_RC_MCP0</text>
<text x="99.4" y="30.1">C8_RC_MCP0</text>
<text x="99.4" y="32.7">C7_RC_MCP0</text>
<text x="81.3" y="39">C2_RA_MCP0</text>
<text x="99.4" y="40.3">C4_RC_MCP0</text>
<text x="99.4" y="37.8">C5_RC_MCP0</text>
<text x="168" y="40.3">C2C_RC_MCP1</text>
<text x="81.3" y="46.6">C2_RC_MCP0</text>
<text x="81.3" y="42.8">C2_SP_MCP0</text>
<text x="99.4" y="47.9">C1_RC_MCP0</text>
<text x="99.4" y="42.8">C3_RC_MCP0</text>
<text x="99.4" y="45.4">C2_RC_MCP0</text>
<text x="151.1" y="45.4">MCP_RESET</text>
<text x="168" y="47.9">C9_RC_MCP1</text>
<text x="168" y="42.8">C1C_RC_MCP1</text>
<text x="168" y="45.4">C10_RC_MCP1</text>
<text x="228.6" y="45.4">MCP_RESET</text>
<text x="99.6" y="53">C4_RA_MCP0</text>
<text x="168" y="53">C8_SP_MCP1</text>
<text x="39.4" y="56.8">C1C_RA_MCP2</text>
<text x="81.3" y="58.1">C3_SP_MCP0</text>
<text x="81.3" y="54.3">C3_RA_MCP0</text>
<text x="99.5" y="55.5">C4_SP_MCP0</text>
<text x="99.6" y="58.1">C3_RA_MCP0</text>
<text x="148.6" y="59.3">INT_MCP</text>
<text x="168" y="58.1">C7_SP_MCP1</text>
<text x="168.2" y="55.5">C8_RA_MCP1</text>
<text x="39.4" y="60.6">C1C_SP_MCP2</text>
<text x="39.4" y="64.4">C1C_RC_MCP1</text>
<text x="81.3" y="61.9">C3_RC_MCP0</text>
<text x="99.5" y="60.6">C3_SP_MCP0</text>
<text x="99.5" y="65.7">C2_SP_MCP0</text>
<text x="99.6" y="63.2">C2_RA_MCP0</text>
<text x="168" y="63.2">C6_SP_MCP1</text>
<text x="168.2" y="65.7">C6_RA_MCP1</text>
<text x="168.2" y="60.6">C7_RA_MCP1</text>
<text x="226.1" y="60.6">INT_MCP</text>
<text x="81.3" y="70.8">C4_RA_MCP0</text>
<text x="99.5" y="70.8">C1_SP_MCP0</text>
<text x="99.6" y="68.2">C1_RA_MCP0</text>
<text x="148.6" y="67">I2C_SCK</text>
<text x="168" y="68.2">C5_SP_MCP1</text>
<text x="168.2" y="70.8">C5_RA_MCP1</text>
<text x="226.1" y="67">I2C_SCK</text>
<text x="38.1" y="75.9">C2C_SP_MCP2</text>
<text x="38.1" y="72">C2C_RA_MCP2</text>
<text x="81.3" y="74.6">C4_SP_MCP0</text>
<text x="148.6" y="73.3">I2C_SDA</text>
<text x="226.1" y="74.6">I2C_SDA</text>
<text x="38.1" y="79.7">C2C_RC_MCP1</text>
<text x="81.3" y="78.4">C4_RC_MCP0</text>
<text x="81.3" y="89.8">C5_SP_MCP1</text>
<text x="81.3" y="86">C5_RA_MCP1</text>
<text x="81.3" y="93.6">C5_RC_MCP0</text>
<text x="81.3" y="102.5">C6_RA_MCP1</text>
<text x="81.3" y="106.3">C6_SP_MCP1</text>
<text x="81.3" y="110.1">C6_RC_MCP0</text>
<text x="81.3" y="119">C7_RA_MCP1</text>
<text x="81.3" y="122.8">C7_SP_MCP1</text>
<text x="123.2" y="122.8">INT_MCP</text>
<text x="269.2" y="121.6">MCP_RESET</text>
<text x="81.3" y="126.7">C7_RC_MCP0</text>
<text x="180.3" y="126.7">MCP_RESET</text>
<text x="215" y="129.2">C2C_SP_MCP2</text>
<text x="215.2" y="131.7">C2C_RA_MCP2</text>
<text x="81.3" y="135.5">C8_RA_MCP1</text>
<text x="185.4" y="135.5">I2C_SDA</text>
<text x="215" y="134.3">C1C_SP_MCP2</text>
<text x="215.2" y="136.8">C1C_RA_MCP2</text>
<text x="81.3" y="139.4">C8_SP_MCP1</text>
<text x="81.3" y="143.2">C8_RC_MCP0</text>
<text x="185.4" y="143.2">I2C_SCK</text>
<text x="215.1" y="139.4">C10_SP_MCP2</text>
<text x="215.2" y="141.9">C10_RA_MCP2</text>
<text x="266.7" y="138.1">INT_MCP</text>
<text x="266.7" y="143.2">I2C_SCK</text>
<text x="215" y="144.4">C9_SP_MCP2</text>
<text x="215.2" y="147">C9_RA_MCP2</text>
<text x="266.7" y="149.5">I2C_SDA</text>
<text x="81.3" y="155.9">C9_SP_MCP2</text>
<text x="81.3" y="152.1">C9_RA_MCP2</text>
<text x="81.3" y="159.7">C9_RC_MCP1</text>
<text x="81.3" y="168.6">C10_RA_MCP2</text>
<text x="81.3" y="172.4">C10_SP_MCP2</text>
<text x="81.3" y="176.2">C10_RC_MCP1</text>
</g>
<g font-size="1.8" fill="#a90000">
<text x="130.6" y="26.1" transform="rotate(-90 130.6 26.1)">6</text>
<text x="133.1" y="26.7" transform="rotate(-90 133.1 26.7)">29</text>
<text x="208" y="26.1" transform="rotate(-90 208 26.1)">6</text>
<text x="210.6" y="26.7" transform="rotate(-90 210.6 26.7)">29</text>
<text x="114.3" y="35.3">22</text>
<text x="114.3" y="32.8">23</text>
<text x="114.3" y="30.2">24</text>
<text x="144.7" y="35.3">13</text>
<text x="144.7" y="32.8">12</text>
<text x="144.7" y="30.2">11</text>
<text x="191.7" y="35.3">22</text>
<text x="191.7" y="32.8">23</text>
<text x="191.7" y="30.2">24</text>
<text x="222.2" y="35.3">13</text>
<text x="222.2" y="32.8">12</text>
<text x="222.2" y="30.2">11</text>
<text x="114.3" y="40.4">20</text>
<text x="114.3" y="37.8">21</text>
<text x="191.7" y="40.4">20</text>
<text x="191.7" y="37.8">21</text>
<text x="114.3" y="45.5">18</text>
<text x="114.3" y="42.9">19</text>
<text x="191.7" y="45.5">18</text>
<text x="191.7" y="42.9">19</text>
<text x="114.3" y="48">17</text>
<text x="114.9" y="53.1">4</text>
<text x="144.7" y="53.1">16</text>
<text x="144.7" y="48">14</text>
<text x="191.7" y="48">17</text>
<text x="192.3" y="53.1">4</text>
<text x="222.2" y="53.1">16</text>
<text x="222.2" y="48">14</text>
<text x="114.9" y="58.2">2</text>
<text x="114.9" y="55.6">3</text>
<text x="144.7" y="55.6">15</text>
<text x="192.3" y="58.2">2</text>
<text x="192.3" y="55.6">3</text>
<text x="222.2" y="55.6">15</text>
<text x="114.3" y="65.8">27</text>
<text x="114.3" y="63.2">28</text>
<text x="114.9" y="60.7">1</text>
<text x="191.7" y="65.8">27</text>
<text x="191.7" y="63.2">28</text>
<text x="192.3" y="60.7">1</text>
<text x="114.3" y="70.9">25</text>
<text x="114.3" y="68.3">26</text>
<text x="145.3" y="70.9">9</text>
<text x="145.3" y="68.3">8</text>
<text x="191.7" y="70.9">25</text>
<text x="191.7" y="68.3">26</text>
<text x="222.8" y="70.9">9</text>
<text x="222.8" y="68.3">8</text>
<text x="130.6" y="76.9" transform="rotate(-90 130.6 76.9)">5</text>
<text x="208" y="76.9" transform="rotate(-90 208 76.9)">5</text>
<text x="154.7" y="89" transform="rotate(-90 154.7 89)">6</text>
<text x="157.2" y="89" transform="rotate(-90 157.2 89)">5</text>
<text x="159.8" y="89" transform="rotate(-90 159.8 89)">4</text>
<text x="162.3" y="89" transform="rotate(-90 162.3 89)">3</text>
<text x="164.8" y="89" transform="rotate(-90 164.8 89)">2</text>
<text x="167.4" y="89" transform="rotate(-90 167.4 89)">1</text>
<text x="158.5" y="106.1" transform="rotate(-90 158.5 106.1)">3</text>
<text x="232.4" y="106.4">24</text>
<text x="248.7" y="102.3" transform="rotate(-90 248.7 102.3)">6</text>
<text x="251.2" y="102.9" transform="rotate(-90 251.2 102.9)">29</text>
<text x="262.8" y="106.4">11</text>
<text x="144.1" y="109">8</text>
<text x="171.4" y="109">31</text>
<text x="171.4" y="111.5">30</text>
<text x="232.4" y="111.5">22</text>
<text x="232.4" y="109">23</text>
<text x="262.8" y="111.5">13</text>
<text x="262.8" y="109">12</text>
<text x="143.5" y="114">12</text>
<text x="143.5" y="116.6">13</text>
<text x="144.1" y="119.1">5</text>
<text x="171.4" y="116.6">17</text>
<text x="171.4" y="119.1">18</text>
<text x="232.4" y="119.1">19</text>
<text x="232.4" y="116.6">20</text>
<text x="232.4" y="114">21</text>
<text x="144.1" y="121.7">6</text>
<text x="144.1" y="124.2">9</text>
<text x="171.4" y="121.7">19</text>
<text x="171.4" y="124.2">20</text>
<text x="232.4" y="124.2">17</text>
<text x="232.4" y="121.7">18</text>
<text x="262.8" y="124.2">14</text>
<text x="143.5" y="126.7">10</text>
<text x="143.5" y="129.3">15</text>
<text x="143.5" y="131.8">16</text>
<text x="171.4" y="129.3">24</text>
<text x="171.4" y="131.8">25</text>
<text x="233" y="131.8">3</text>
<text x="233" y="129.3">4</text>
<text x="262.8" y="131.8">15</text>
<text x="262.8" y="129.3">16</text>
<text x="143.5" y="134.4">22</text>
<text x="143.5" y="136.9">23</text>
<text x="171.4" y="134.4">26</text>
<text x="171.4" y="136.9">27</text>
<text x="233" y="136.9">1</text>
<text x="233" y="134.4">2</text>
<text x="171.4" y="139.4">28</text>
<text x="171.4" y="142">29</text>
<text x="232.4" y="142">27</text>
<text x="232.4" y="139.4">28</text>
<text x="232.4" y="147.1">25</text>
<text x="232.4" y="144.5">26</text>
<text x="263.5" y="147.1">9</text>
<text x="263.5" y="144.5">8</text>
<text x="158.5" y="154.4" transform="rotate(-90 158.5 154.4)">1</text>
<text x="248.7" y="153.1" transform="rotate(-90 248.7 153.1)">5</text>
</g>
<g font-size="1.2" fill="#b33dff">
<text x="126.8" y="15.9">GND</text>
<text x="131.9" y="15.9">GND</text>
<text x="205.5" y="15.9">GND</text>
<text x="209.3" y="15.9">GND</text>
<text x="224.6" y="23.5">GND</text>
<text x="157.9" y="26.1">3V3</text>
<text x="180.4" y="27.6">GND</text>
<text x="150.5" y="31.2">10k</text>
<text x="185.1" y="31.2">10k</text>
<text x="185.1" y="33.7">10k</text>
<text x="228.3" y="33.7">10k</text>
<text x="149.4" y="39.8">GND</text>
<text x="154.5" y="39.8">GND</text>
<text x="185.1" y="38.8">10k</text>
<text x="185.1" y="36.2">10k</text>
<text x="225.8" y="41.3">GND</text>
<text x="233.6" y="38.8">3V3</text>
<text x="156.1" y="48.9">3V3</text>
<text x="232.3" y="48.9">3V3</text>
<text x="152.3" y="54">10k</text>
<text x="228.8" y="54">10k</text>
<text x="132" y="77.6">MCP23017_ML</text>
<text x="132.2" y="76.1">MCP1</text>
<text x="156" y="83.2">ESP</text>
<text x="159.5" y="83.2">Flash</text>
<text x="164.1" y="83.2">Port</text>
<text x="199.1" y="84">C_DEC_MCP2</text>
<text x="209" y="78.4">MCP23017_ML</text>
<text x="116.6" y="86.3">GND</text>
<text x="121.6" y="85.3">C_DEC_MCP1</text>
<text x="125.1" y="86.8">100nF</text>
<text x="135.8" y="87">3V3</text>
<text x="194.1" y="85">GND</text>
<text x="202.5" y="85.5">100nF</text>
<text x="212" y="87">3V3</text>
<text x="151.3" y="91.7" transform="rotate(-90 151.3 91.7)">GND</text>
<text x="244.9" y="92.1">GND</text>
<text x="250" y="92.1">GND</text>
<text x="118.5" y="97.2">3V3</text>
<text x="140.1" y="97.2">3V3</text>
<text x="147.1" y="97.7">GND</text>
<text x="156.9" y="98">3V3</text>
<text x="265.2" y="101">GND</text>
<text x="118.8" y="106.8" transform="rotate(-90 118.8 106.8)">10k</text>
<text x="120.4" y="105.6">GND</text>
<text x="127.9" y="106.6">100nF</text>
<text x="140.4" y="106.8" transform="rotate(-90 140.4 106.8)">10k</text>
<text x="147.1" y="104.3">C_DEC_ESP1</text>
<text x="150.5" y="105.8">100nF</text>
<text x="219.5" y="102.3">GND</text>
<text x="225.7" y="107.4">10k</text>
<text x="268" y="106.3">GND</text>
<text x="225.7" y="112.4">10k</text>
<text x="225.7" y="109.9">10k</text>
<text x="268.9" y="112.4">10k</text>
<text x="225.5" y="115">10k</text>
<text x="225.7" y="117.5">10k</text>
<text x="273" y="117.5">3V3</text>
<text x="225.5" y="122.6">10k</text>
<text x="225.7" y="120.1">10k</text>
<text x="225.7" y="125.1">10k</text>
<text x="274.2" y="125.1">3V3</text>
<text x="118.8" y="127.1" transform="rotate(-90 118.8 127.1)">10k</text>
<text x="128.9" y="129.9" transform="rotate(-90 128.9 129.9)">10k</text>
<text x="197.5" y="128.9">3V3</text>
<text x="270.4" y="130.2">10k</text>
<text x="116.6" y="134.5">GND</text>
<text x="126.9" y="136.6">3V3</text>
<text x="176.4" y="137.8">220</text>
<text x="194" y="137.8">4.7k</text>
<text x="194.2" y="132.8">10k</text>
<text x="200.6" y="137.6">3V3</text>
<text x="176.4" y="140.4">220</text>
<text x="193.8" y="140.4">4.7k</text>
<text x="200.6" y="141.6">3V3</text>
<text x="143" y="147">ESP32-C6-MINI-1</text>
<text x="157.3" y="160.7">GND</text>
<text x="234.7" y="159.9">GND</text>
<text x="239.7" y="158.9">C_DEC_MCP3</text>
<text x="243.2" y="160.4">100nF</text>
<text x="251.4" y="160.7">3V3</text>
<text x="180.1" y="163.2">GND</text>
<text x="190.3" y="163.2">GND</text>
</g>
<g font-size="1.2" fill="#006464">
<text x="211.9" y="75.9">MCP2</text>
<text x="156.7" y="80.7">PORT_FLASH1</text>
<text x="123.1" y="104.3">C_FILTER_RESET_ESP1</text>
<text x="252.8" y="152.1">MCP3</text>
<text x="179.5" y="158.6" transform="rotate(-90 179.5 158.6)">D_ESD_SDA1</text>
<text x="189.4" y="158.4" transform="rotate(-90 189.4 158.4)">D_ESD_SCK1</text>
</g>
<text font-size="1.2" fill="#840000" x="249.9" y="154.6">MCP23017_ML</text>
</svg>
